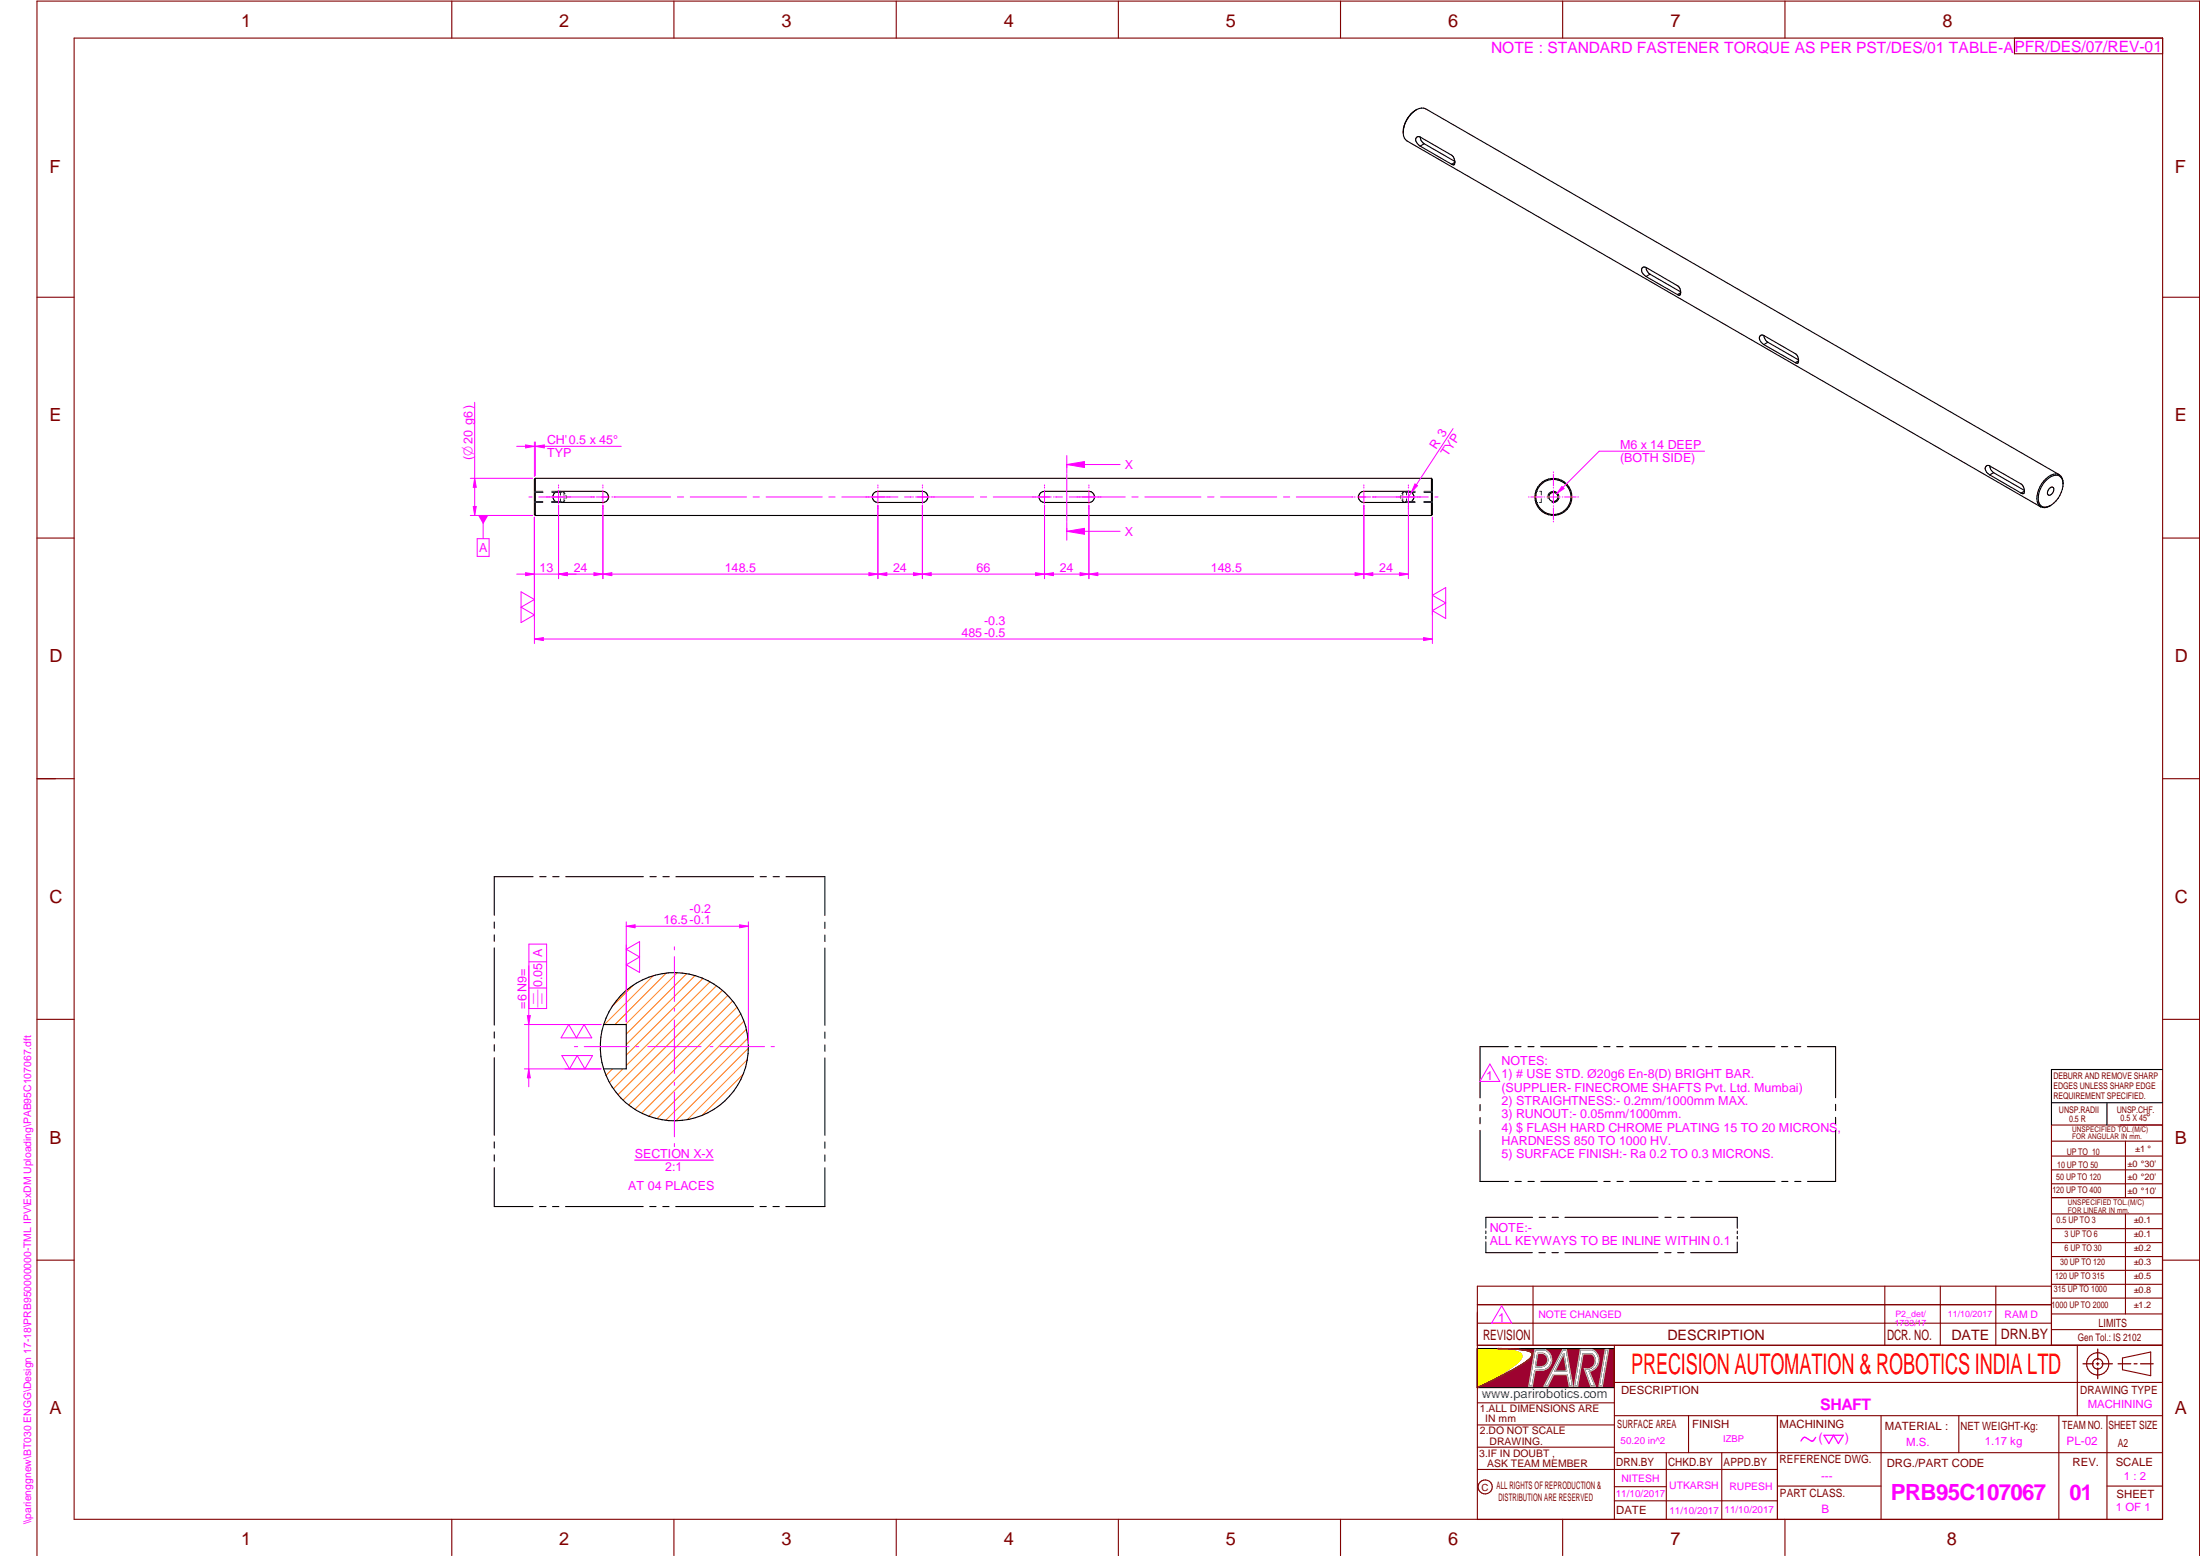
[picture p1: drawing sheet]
<svg xmlns="http://www.w3.org/2000/svg" width="594mm" height="420mm" viewBox="0 0 594 420" stroke-linecap="round" stroke-linejoin="round" font-family="sans-serif">
<g fill="none" stroke="#800000" stroke-width=".3">
<path d="M20 10.3h564v400h-564zM122 .3v10M182 .3v10M242 .3v10M302 .3v10M362 .3v10M422 .3v10M482 .3v10M544 10.3v4.2h40M10 80.3h10M584 80.3h10M10 145.3h10"/>
<path d="M584 145.3h10M10 210.3h10M584 210.3h10M10 275.3h10M584 275.3h10M10 340.3h10M584 340.3h10M122 410.3v9.7M182 410.3v9.7M242 410.3v9.7M302 410.3v9.7M362 410.3v9.7"/>
<path d="M422 410.3v9.7M482 410.3v9.7M10 420v-419.7h584v419.7"/>
</g>
<path d="M414.5 364.5h2.9a2.93 2.93 0 0 1 1.6 3 2.93 2.93 0 0 1-2.2 2.5l-2.3 .1-.7 4.2h-1zM422 364.5h1l1.7 9.8h-1l-.5-3.1h-3.7l-1.5 3.1h-1.1zM426.8 364.4h3.2a3.1 3.1 0 0 1 1.7 3.3 3.1 3.1 0 0 1-2.5 2.6l1.6 4h-1.3l-1.7-4.8a2.22 2.22 0 0 0 2.8-1.1 2.22 2.22 0 0 0-.8-2.8h-2.3l-1.5 8.7h-.9zM433.5 364.4h.9l-1.7 9.9h-.9z" fill="none" stroke="#991b1e" stroke-width=".34"/>
<path d="M415.2 365.5h1.5a1.85 1.85 0 0 1 1.2 2 1.85 1.85 0 0 1-1.7 1.6h-1.6z" fill-rule="evenodd" fill="#990026"/>
<path d="M415.2 365.5h1.5a1.85 1.85 0 0 1 1.2 2 1.85 1.85 0 0 1-1.7 1.6h-1.6z" fill="none" stroke="#991b1e" stroke-width=".34"/>
<path d="M422.3 365.5l.7 4.7h-3.1z" fill="#990026"/>
<path d="M422.3 365.5l.7 4.7h-3.1z" fill="none" stroke="#991b1e" stroke-width=".34"/>
<path d="M404.5 364.2l6.3 .2a3.3 3.3 0 0 1 3 1.2 1.91 1.91 0 0 1-.9 1.5l-4.4 2.8-9.6 4.8 5.5-3.1 3.9-2.5a5.1 5.1 0 0 0 2.6-3l-.4-.7-.7-.4-5.1-.8M414.5 364.5h2.9a2.93 2.93 0 0 1 1.6 3 2.93 2.93 0 0 1-2.2 2.5l-2.3 .1-.7 4.2h-1zM415.2 365.5h1.5a1.85 1.85 0 0 1 1.2 2 1.85 1.85 0 0 1-1.7 1.6h-1.6zM422 364.5h1l1.7 9.8h-1l-.5-3.1h-3.7l-1.5 3.1h-1.1zM422.3 365.5l.7 4.7h-3.1zM426.8 364.4h3.2a3.1 3.1 0 0 1 1.7 3.3 3.1 3.1 0 0 1-2.5 2.6l1.6 4h-1.3l-1.7-4.8a2.22 2.22 0 0 0 2.8-1.1 2.22 2.22 0 0 0-.8-2.8h-2.3l-1.5 8.7h-.9zM433.5 364.4h.9l-1.7 9.9h-.9z" fill="none" stroke="#000" stroke-width=".34"/>
<circle cx="410.8" cy="365.7" r=".17" fill="#000"/>
<path d="M415.2 365.5h1.5a1.85 1.85 0 0 1 1.2 2 1.85 1.85 0 0 1-1.7 1.6h-1.6zM422.3 365.5l.7 4.7h-3.1z" fill="none" stroke="#c0c0c0" stroke-width=".34"/>
<path d="M398.9 364.2h5.8l4.4 .7a1.72 1.72 0 0 1 1.8 1.4l-.7 1.2-2.5 2-8.8 5.2z" fill-rule="evenodd" fill="#ff0"/>
<path d="M410.8 365.7a2.38 2.38 0 0 1-1.3 2.5l-3.6 2.5-7 4" fill="none" stroke="#f1eb1f" stroke-width=".34"/>
<circle cx="410.8" cy="365.7" r=".17" fill="#f1eb1f"/>
<path d="M410.8 365.7l-1-.7-3.3-.6-1.8-.2h-5.8v10.5" fill="none" stroke="#f1eb1f" stroke-width=".34"/>
<path d="M404.5 364.2l3.5 .4 2 .6a1.08 1.08 0 0 1 .6 1.8l-.9 1-1.5 1.2-9.3 5.5" fill="none" stroke="#ff0" stroke-width=".34"/>
<path d="M398.9 364.2v10.5" fill="none" stroke="#000" stroke-width=".34"/>
<path d="M398.9 364.2v10.5" fill="none" stroke="#000" stroke-width=".3"/>
<path d="M404.5 364.2l7.3 .4 1.5 .4 .5 .4v.5l-1.1 1.3-2.9 2-10.9 5.5h37v-10.5zM414.5 364.5h2.9a2.93 2.93 0 0 1 1.6 3 2.93 2.93 0 0 1-2.2 2.5l-2.3 .1-.7 4.2h-1zM426.8 364.4h3.2a3.1 3.1 0 0 1 1.7 3.3 3.1 3.1 0 0 1-2.5 2.6l1.6 4h-1.3l-1.7-4.8a2.22 2.22 0 0 0 2.8-1.1 2.22 2.22 0 0 0-.8-2.8h-2.3l-1.5 8.7h-.9zM433.5 364.4h.9l-1.7 9.9h-.9zM422 364.5h1l1.7 9.8h-1l-.5-3.1h-3.7l-1.5 3.1h-1.1z" fill-rule="evenodd" fill="#990026"/>
<g fill="none" stroke="#000" stroke-width=".3">
<path d="M144.6 129.2l-.3 .2v9.5l.3 .3M144.6 129.2v10M144.6 139.2h241.9M144.6 129.2h241.9M149.9 133l.9-.3h12a1.5 1.5 0 0 1 1.5 1.5 1.5 1.5 0 0 1-1.5 1.5h-12a1.51 1.51 0 0 1-1.4-1 1.51 1.51 0 0 1 .5-1.7zM236.1 133l1-.3h12a1.5 1.5 0 0 1 1.4 1.5 1.5 1.5 0 0 1-1.4 1.5h-12a1.51 1.51 0 0 1-1.5-1 1.51 1.51 0 0 1 .5-1.7zM281.1 133l1-.3h11.9a1.5 1.5 0 0 1 1.5 1.5 1.5 1.5 0 0 1-1.5 1.5h-11.9a1.51 1.51 0 0 1-1.5-1 1.51 1.51 0 0 1 .5-1.7zM367.4 133l.9-.3h12a1.5 1.5 0 0 1 1.5 1.5 1.5 1.5 0 0 1-1.5 1.5h-12a1.51 1.51 0 0 1-1.4-1 1.51 1.51 0 0 1 .5-1.7zM386.5 129.2v10M386.5 129.2l.3 .2v9.5l-.3 .3M554 297.8h29.9M569 297.8v6"/>
<path d="M583.9 288.8h-29.9v15M398.9 364.2h37v10.5h-37"/>
<circle cx="419.5" cy="134.2" r="4.8"/>
<circle cx="419.5" cy="134.2" r="1.24"/>
<circle cx="419.5" cy="134.2" r="5"/>
</g>
<g fill="none" stroke="#991b1e" stroke-width=".34">
<path d="M404.5 364.2l6 .2 2.5 .5a19.5 19.5 0 0 0-5.6-.7zM411.1 368.3l-6.2 3.5M411.1 368.3l-3.3 2-8.9 4.4 5.3-2.6M412 367.7l-.6 .5M412 367.7l-.9 .6M413 364.9l.5 .3M413 364.9l.8 .5M413.3 366.7l-1.3 1M413.6 365.3h.1M413.6 366.3l-.3 .3M413.6 366.2l-1.6 1.5M413.8 365.4v.4"/>
<path d="M413.8 365.4v.2M413.8 365.8l-.2 .5M413.8 365.8l-.2 .4"/>
</g>
<path d="M414.5 364.5h2.9a2.93 2.93 0 0 1 1.6 3 2.93 2.93 0 0 1-2.2 2.5l-2.3 .1-.7 4.2h-1zM422 364.5h1l1.7 9.8h-1l-.5-3.1h-3.7l-1.5 3.1h-1.1zM426.8 364.4h3.2a3.1 3.1 0 0 1 1.7 3.3 3.1 3.1 0 0 1-2.5 2.6l1.6 4h-1.3l-1.7-4.8a2.22 2.22 0 0 0 2.8-1.1 2.22 2.22 0 0 0-.8-2.8h-2.3l-1.5 8.7h-.9zM433.5 364.4h.9l-1.7 9.9h-.9z" fill="none" stroke="#c0c0c0" stroke-width=".34"/>
<g fill="none" stroke="#800000" stroke-width=".3">
<path d="M583.9 291.8v6M554 308.1h29.9M554 312.2h29.9M554 315.9h29.9M554 319.7h29.9M573.9 308.1v15.3M554 323.4h29.9M554 327.8h29.9M554 331.8h29.9M554 335.5h29.9M554 339.3h29.9M573.9 327.8v27"/>
<path d="M398.9 352.3h155.1M398.9 357.3h155.1M414 347.3v16M509 347.3v16M524 347.3v16M538.9 347.3v16M554 347.3h-155.1v63h185v-106.5h-29.9v59.5M554 343h29.9M554 346.8h29.9M554 350.5h29.9M554 354.8h29.9M554 359h29.9"/>
<path d="M398.9 363.3h185M398.9 378.8h37M435.9 373.3h148M435.9 363.3v47M561 363.3v19M573.1 366.7l7.7-1.6v6.4l-7.7-1.6zM398.9 384.8h37M398.9 390.8h37M398.9 396.8h81.1M435.9 392.3h148M435.9 382.3h148M450 392.3v18"/>
<path d="M456 382.3v10M464.9 392.3v18M480 382.3v28M508 382.3v28M528.9 382.3v10M556 382.3v28M569 382.3v28M435.9 405.3h44.1M435.9 401.4h14.1M480 401.3h28M569 401.3h14.9"/>
<circle cx="566.5" cy="368.3" r="3"/>
<circle cx="566.5" cy="368.3" r="1.4"/>
<circle cx="401.1" cy="401.5" r="1.9"/>
</g>
<path d="M562.5 368.3h2.8M566.1 368.3h.7M566.5 364.3v2.9M566.5 368v.6M566.5 369.4v2.9M567.6 368.3h2.8M572 368.3h3.4M576.3 368.3h.8M578 368.3h3.4" fill="none" stroke="#800000" stroke-width=".34"/>
<g fill="none" stroke="#008000" stroke-width=".27">
<path d="M144.3 132.7h2.3M144.3 135.7h2.3M144.3 135.4h2.3M144.3 133h2.3M149 132.7h2.3v1M149 135.4h2.6M149 133h2.6M151.3 134.7v1h-2.3M152 135.4h.3M152 133h.3M152.3 133v.8M152.3 134.6v.8"/>
<path d="M152.3 133l.3 .3M152.5 135l-.2 .4M152.8 133.8l.3 .4-.3 .4M378.3 133.8l-.2 .4 .2 .3M378.6 135l.2 .4M378.8 133v.8M378.8 134.6v.8M378.8 135.4h.3M378.8 133h.3M378.8 133l-.2 .3M379.5 135.4h2.6M379.5 133h2.6"/>
<path d="M379.8 134.7v1h2.3M382.1 132.7h-2.3v.9M384.5 135.4h2.3M384.5 132.7h2.3M384.5 135.7h2.3M384.5 133h2.3M414.7 132.7h.5M414.7 135.7h.5M415.7 132.7h.5v.9M416.2 134.7v1h-.5"/>
</g>
<path d="M418 134.6a1.49 1.49 0 0 1 1.3-1.9 1.49 1.49 0 0 1 1.7 1.6 1.49 1.49 0 0 1-1.9 1.3" fill="none" stroke="#000" stroke-width=".27"/>
<g fill="none" stroke="#f0f" stroke-width=".27">
<path d="M142.8 134.2h.9M144.3 139.7v34.1M145.5 134.2h15.1M150.8 130.9v.3M150.8 131.5v.3M150.8 132.4v3.6M150.8 136.6v.2M150.8 137.2v.2M161 134.2h3.6M162.8 130.9v.3M162.8 131.5v.3M162.8 132.4v3.6"/>
<path d="M162.8 136.6v.2M162.8 137.2v.2M165.2 134.2h.3M165.8 134.2h15.3M182.9 134.2h1.7M186.4 134.2h15.2M203.4 134.2h1.7M206.9 134.2h15.1M223.8 134.2h1.7M227.3 134.2h15.2M237.1 130.9v.3M237.1 131.5v.3"/>
<path d="M237.1 132.4v3.6M237.1 136.6v.2M237.1 137.2v.2M244.3 134.2h1.8M246.4 134.2h.3M247.3 134.2h15.6M249.1 130.9v.3M249.1 131.5v.3M249.1 132.4v3.6M249.1 136.6v.2M249.1 137.2v.2M264.7 134.2h1.7"/>
<path d="M268.2 134.2h15.7M282.1 130.9v.3M282.1 131.5v.3M282.1 132.4v3.6M282.1 136.6v.2M282.1 137.2v.2M284.5 134.2h.2M285 134.2h1.9M288.7 134.2h15.2M294 130.9v.3M294 131.5v.3M294 132.4v3.6"/>
<path d="M294 136.6v.2M294 137.2v.2M305.6 134.2h1.7M309.2 134.2h15.1M326.1 134.2h1.7M329.6 134.2h15.2M346.6 134.2h1.7M350 134.2h15.3M365.7 134.2h.2M366.5 134.2h3.6M368.3 130.9v.3M368.3 131.5v.3"/>
<path d="M368.3 132.4v3.6M368.3 136.6v.2M368.3 137.2v.2M370.5 134.2h15.2M380.3 130.9v.3M380.3 131.5v.3M380.3 132.4v3.6M380.3 136.6v.2M380.3 137.2v.2M386.8 139.7v34.1M387.5 134.2h.8M412.7 134.2h.2"/>
<path d="M413.4 134.2h3.1M416.9 134.2h.2M417.7 134.2h3.6M419.5 127.4v.2M419.5 128.1v3.1M419.5 131.6v.2M419.5 132.4v3.6M419.5 136.6v.1M419.5 137.2v3.1M421.9 134.2h.1M422.5 134.2h3.1M426 134.2h.2"/>
<path d="M419.5 140.7v.2M144.3 172.6l2.4-.4v.8z"/>
</g>
<path d="M144.3 172.6l2.4-.4v.8z" fill="#f0f"/>
<path d="M384.4 172.2l2.4 .4-2.4 .4z" fill="none" stroke="#f0f" stroke-width=".27"/>
<path d="M384.4 172.2l2.4 .4-2.4 .4z" fill="#f0f"/>
<path d="M144.3 139.7v16.6M150.8 136.4v19.9M141.9 154.6l2.4 .4-2.4 .4zM144.3 172.6h242.5" fill="none" stroke="#f0f" stroke-width=".27"/>
<path d="M141.9 154.6l2.4 .4-2.4 .4z" fill="#f0f"/>
<path d="M150.8 155l2.4-.4v.8z" fill="none" stroke="#f0f" stroke-width=".27"/>
<path d="M150.8 155l2.4-.4v.8z" fill="#f0f"/>
<path d="M150.8 136.4v19.9M162.8 136.4v19.9M139.5 155h16.1M150.8 155l2.4-.4v.8z" fill="none" stroke="#f0f" stroke-width=".27"/>
<path d="M150.8 155l2.4-.4v.8z" fill="#f0f"/>
<path d="M160.4 154.6l2.4 .4-2.4 .4z" fill="none" stroke="#f0f" stroke-width=".27"/>
<path d="M160.4 154.6l2.4 .4-2.4 .4z" fill="#f0f"/>
<path d="M162.8 136.4v19.9M237.1 136.4v19.9M150.8 155h12M162.8 155l2.4-.4v.8z" fill="none" stroke="#f0f" stroke-width=".27"/>
<path d="M162.8 155l2.4-.4v.8z" fill="#f0f"/>
<path d="M234.6 154.6l2.5 .4-2.5 .4z" fill="none" stroke="#f0f" stroke-width=".27"/>
<path d="M234.6 154.6l2.5 .4-2.5 .4z" fill="#f0f"/>
<path d="M237.1 136.4v19.9M249.1 136.4v19.9M162.8 155h74.3M237.1 155l2.4-.4v.8z" fill="none" stroke="#f0f" stroke-width=".27"/>
<path d="M237.1 155l2.4-.4v.8z" fill="#f0f"/>
<path d="M246.7 154.6l2.4 .4-2.4 .4z" fill="none" stroke="#f0f" stroke-width=".27"/>
<path d="M246.7 154.6l2.4 .4-2.4 .4z" fill="#f0f"/>
<path d="M249.1 136.4v19.9M282.1 136.4v19.9M237.1 155h12M249.1 155l2.4-.4v.8z" fill="none" stroke="#f0f" stroke-width=".27"/>
<path d="M249.1 155l2.4-.4v.8z" fill="#f0f"/>
<path d="M279.6 154.6l2.5 .4-2.5 .4z" fill="none" stroke="#f0f" stroke-width=".27"/>
<path d="M279.6 154.6l2.5 .4-2.5 .4z" fill="#f0f"/>
<path d="M282.1 136.4v19.9M294 136.4v19.9M249.1 155h33M282.1 155l2.4-.4v.8z" fill="none" stroke="#f0f" stroke-width=".27"/>
<path d="M282.1 155l2.4-.4v.8z" fill="#f0f"/>
<path d="M291.7 154.6l2.3 .4-2.3 .4z" fill="none" stroke="#f0f" stroke-width=".27"/>
<path d="M291.7 154.6l2.3 .4-2.3 .4z" fill="#f0f"/>
<path d="M294 136.4v19.9M368.3 136.4v19.9M282.1 155h11.9M294 155l2.5-.4v.8z" fill="none" stroke="#f0f" stroke-width=".27"/>
<path d="M294 155l2.5-.4v.8z" fill="#f0f"/>
<path d="M365.9 154.6l2.4 .4-2.4 .4z" fill="none" stroke="#f0f" stroke-width=".27"/>
<path d="M365.9 154.6l2.4 .4-2.4 .4z" fill="#f0f"/>
<path d="M368.3 136.4v19.9M380.3 134.9v21.4M294 155h74.3M368.3 155l2.4-.4v.8z" fill="none" stroke="#f0f" stroke-width=".27"/>
<path d="M368.3 155l2.4-.4v.8z" fill="#f0f"/>
<path d="M377.9 154.6l2.4 .4-2.4 .4z" fill="none" stroke="#f0f" stroke-width=".27"/>
<path d="M377.9 154.6l2.4 .4-2.4 .4z" fill="#f0f"/>
<path d="M127 139.2h16.8M127 129.2h16.8M127.8 136.8h.8l-.4 2.4zM368.3 155h12" fill="none" stroke="#f0f" stroke-width=".27"/>
<path d="M127.8 136.8h.8l-.4 2.4z" fill="#f0f"/>
<path d="M128.2 129.2l.4 2.4h-.8z" fill="none" stroke="#f0f" stroke-width=".27"/>
<path d="M128.2 129.2l.4 2.4h-.8z" fill="#f0f"/>
<path d="M128.2 108.6v30.6M144.3 119.3v9.4M144.6 119.3v9.1M141.9 120.1l2.4 .4-2.4 .4z" fill="none" stroke="#f0f" stroke-width=".27"/>
<path d="M141.9 120.1l2.4 .4-2.4 .4z" fill="#f0f"/>
<path d="M144.6 120.5l2.4-.4v.8z" fill="none" stroke="#f0f" stroke-width=".27"/>
<path d="M144.6 120.5l2.4-.4v.8z" fill="#f0f"/>
<path d="M139.5 120.5h28.3M288.1 125.4v2.4M288.1 128.1v12.7M288.1 141.1v2.4h14.4" fill="none" stroke="#f0f" stroke-width=".27"/>
<path d="M490.3 388.1l-.3 .5a.7 .7 0 0 1-1.1 .4l-1.2-.8a1 1 0 0 0-1.4 .9M492.5 387.6h5.2l-1.3 2.2-1.3-2.2-1.2 2.2z" fill="none" stroke="#f0f" stroke-width=".34"/>
<path d="M288.1 143.5l4.8-.8v1.6z" fill="#f0f"/>
<path d="M288.1 125.4h14.4M288.1 143.5l4.8-.8v1.6z" fill="none" stroke="#f0f" stroke-width=".27"/>
<path d="M288.1 125.4l4.8-.8v1.6z" fill="#f0f"/>
<g fill="none" stroke="#f0f" stroke-width=".27">
<path d="M288.1 125.4l4.8-.8v1.6zM288.1 123v2.4M288.1 143.5v2.4M169.1 248.9v27M169.1 250.1l2.4-.4v.8zM182.1 255.7v.8M182.1 258.3v12.1M202.1 248.9v33M182.1 272.2v.8M182.1 275.4v14.5M155.1 282.6h.9M157.8 282.6h12.1"/>
<path d="M171.7 282.6h.8M174.9 282.6h14.4M182.1 292.2v.9M182.1 294.9v12.1M191.7 282.6h.8M194.3 282.6h12.2M208.2 282.6h.9M182.1 308.8v.8"/>
</g>
<g fill="none" stroke="#ff8000" stroke-width=".27">
<path d="M171.1 266l-5.6 5.6M176.4 263.5l-13.2 13.1M179.9 262.8l-13.8 13.8M182.9 262.7l-14 13.9M185.4 262.9l-16.3 16.3M187.7 263.4l-18.6 18.7M189.8 264.2l-20.7 20.7M191.7 265.1l-22.6 22.6M193.5 266.2l-27.9 27.8M195.1 267.4l-28.2 28.2M196.5 268.8l-28.2 28.3M197.8 270.3l-28 28.1"/>
<path d="M199 272l-27.6 27.6M200 273.8l-26.7 26.8M200.9 275.8l-25.7 25.6M201.5 277.9l-24.1 24.1M165.4 288.6l-1.7 1.8M168.2 288.6l-3.6 3.7M200.6 290.2l-11 11M201.8 286.2l-16.2 16.1M202 280.3l-22.2 22.2M202.1 283l-19.6 19.6"/>
</g>
<path d="M163 276.6h6.1v12h-6.1M163 276.6a20.2 20.2 0 0 0 0 12M163 276.6a20 20 0 0 1 30.8-10.2 20 20 0 0 1 0 32.5 20 20 0 0 1-30.8-10.3" fill="none" stroke="#000" stroke-width=".3"/>
<path d="M171.4 313.3h21.2" fill="none" stroke="#f0f" stroke-width=".34"/>
<path d="M169.1 250.1l2.4-.4v.8z" fill="#f0f"/>
<path d="M199.7 249.7l2.4 .4-2.4 .4z" fill="none" stroke="#f0f" stroke-width=".27"/>
<path d="M199.7 249.7l2.4 .4-2.4 .4z" fill="#f0f"/>
<path d="M169.1 250.1h33M141.6 276.6h20.7M141.6 288.6h20.7M142.8 288.6l.4 2.4h-.8z" fill="none" stroke="#f0f" stroke-width=".27"/>
<path d="M142.8 288.6l.4 2.4h-.8z" fill="#f0f"/>
<path d="M142.4 274.2h.8l-.4 2.4z" fill="none" stroke="#f0f" stroke-width=".27"/>
<path d="M142.4 274.2h.8l-.4 2.4z" fill="#f0f"/>
<path d="M431.8 121.8l-11.4 11.5M142.8 259.7h4.8M142.8 254.9h4.8v17.4h-4.8zM169.1 255.1v20.8M169.1 256.3l3.6-2v8.3l-3.6-2.1 3.6-2.1zM142.8 260.8v32.7M142.8 266.8h4.8M152.4 276.6h9.9M153.6 276.6l2.1 3.6 2-3.6 2.1 3.6h-8.3zM151.7 285h8.3l-2.1 3.6-2-3.6-2.1 3.6zM152.6 288.6h9.7" fill="none" stroke="#f0f" stroke-width=".27"/>
<g fill="none" stroke="#000" stroke-width=".3">
<path d="M144 236.7h-10.5v10.4M145.7 236.7h1.8M149.3 236.7h1.7M152.8 236.7h20.9M175.5 236.7h1.7M179 236.7h1.7M182.5 236.7h21M205.3 236.7h1.7M208.8 236.7h1.7M212.3 236.7h10.5v10.5M133.5 249v1.7M133.5 252.4v1.8"/>
<path d="M133.5 255.9v20.9M222.8 249v1.7M222.8 252.5v1.7M222.8 256v20.9M133.5 278.6v1.7M222.8 278.7v1.7M133.5 282.1v1.7M133.5 285.6v20.9M222.8 282.2v1.7M222.8 285.7v20.9M133.5 308.3v1.7M133.5 311.8v1.7"/>
<path d="M133.5 315.3v10.5h10.4M222.8 315.3v10.5h-10.6M222.8 308.4v1.6M222.8 311.9v1.7M145.7 325.8h1.7M149.2 325.8h1.7M152.7 325.8h21M175.5 325.8h1.7M179 325.8h1.7M182.4 325.8h21M205.2 325.8h1.7M208.7 325.8h1.7"/>
</g>
<path d="M421.8 131.4l.6 .5-2 1.4z" fill="#f0f"/>
<path d="M392.4 115.7l-12.1 18.5M382.1 130.7l.7 .4-1.7 1.8zM421.8 131.4l.6 .5-2 1.4zM431.8 121.8h28.5" fill="none" stroke="#f0f" stroke-width=".27"/>
<path d="M382.1 130.7l.7 .4-1.7 1.8z" fill="#f0f"/>
<path d="M130.5 139.2v6.3M144.3 139.7v27.6M386.8 139.7v26.4M140.7 159.8l3.6 2.1-3.6 2.1 3.6 2-3.6 2.1zM386.8 160.7l3.6-2v8.3l-3.6-2.1 3.6-2.1z" fill="none" stroke="#f0f" stroke-width=".27"/>
<path d="M129.1 139.2h2.8l-1.4 2.4z" fill="#f0f"/>
<path d="M129.3 139.2h14.5M128.9 145.5h3.2v4.7h-3.2zM402.3 287.3l2.7 4.7h-5.4zM405.5 352.6l2.7 4.7h-5.4z" fill="none" stroke="#f0f" stroke-width=".27"/>
<g fill="none" stroke="#000" stroke-width=".3">
<path d="M378.9 35.8a6.9 6.9 0 0 1 5-6.6l1.1 .2 171.1 98.8M382 30a6.9 6.9 0 0 0-2.8 7.3l.7 .8 171.1 98.8M382.4 29.6l-.1 .2M383.5 37l8.5 4.9 .5 .6 .4 1.3M383.5 37a.84 .84 0 0 0-1.1 .2 .84 .84 0 0 0 0 1l1.1 1.3M383.5 39.5l8.5 4.9M383.5 37l.2 .8 .9 1M384.6 38.8l8.3 4.8M384.6 38.8l-1.1 .7M392.9 43.8l-.3 .7-.6-.1M392.9 43.8l-.9 .6M444.5 72.2l8.7 5.1 .4 .6 .2 1.1"/>
<path d="M444.5 72.2a.84 .84 0 0 0-1.1 .1 .84 .84 0 0 0 0 1.1l1.1 1.3M444.5 74.7l8.5 4.8M444.5 72.2l.2 .9 .9 .9M445.6 74l-1.1 .7M445.6 74l8.2 4.8M453.8 79l-.2 .7-.6-.2M453.8 79l-.8 .5M476.3 93l-.4-.3a1.35 1.35 0 0 1-.4-2.1h.8l8.7 5 .5 .7 .2 1.1M476.3 93l8.5 4.9M476.3 90.6l.5 1.2 .6 .6M477.4 92.4l8.3 4.8M477.4 92.4l-1.1 .6"/>
<path d="M485.7 97.4l-.2 .6-.7-.1M485.7 97.4l-.9 .5M537.3 125.8l8.5 4.9 .6 .8 .3 1.1M537.3 125.8a.83 .83 0 0 0-1 .2 .83 .83 0 0 0-.1 1l.2 .5 .9 .7M537.3 128.2l8.5 4.9M537.3 125.8l.2 .8 .8 1M538.3 127.6l8.3 4.8M538.3 127.6l-1 .6M546.7 132.6l-.3 .7-.6-.2M546.7 132.6l-.9 .5M552.6 129.7a3.2 3.2 0 0 1 3.5-1.2 3.4 3.4 0 0 1 .5 4.5 5.8 5.8 0 0 1-4.5 3.9 2.1 2.1 0 0 1-1.7-2.6 7.5 7.5 0 0 1 2.2-4.6zM553.3 132a.77 .77 0 0 1 1.2-.3 1.46 1.46 0 0 1-1.4 2 1.15 1.15 0 0 1 .2-1.7z"/>
<path d="M553.8 136.5l-.2 .1a2.62 2.62 0 0 1-2.6 .3M557.1 130.7a2.16 2.16 0 0 0-.8-2.3 2.16 2.16 0 0 0-2.5-.1 7 7 0 0 0-3.5 7.7l.7 .9M399.7 298.2v1.7M407.3 282.6h-7.6v13.9M409.1 282.6h1.7M412.6 282.6h1.7M416 282.6h15.3M433.1 282.6h1.7M436.6 282.6h1.7M440 282.6h15.3M457.1 282.6h1.7M460.6 282.6h1.7"/>
<path d="M464.1 282.6h15.2M481.1 282.6h1.7M484.6 282.6h1.7M488.1 282.6h7.6v13.8M495.7 298.2v1.7M399.7 305.2v13.8h7.6M399.7 301.8v1.6M409.1 319h1.7M412.6 319h1.7M416.1 319h15.2M433.1 319h1.7M436.6 319h1.7"/>
<path d="M440.1 319h15.2M457.1 319h1.7M460.6 319h1.7M464.1 319h15.2M481.1 319h1.7M484.6 319h1.7M495.7 301.7v1.7M495.7 305.2v13.8h-7.6M401.2 332.4v.7M401.2 333.8v.7M401.2 335.3v2.9h12.6M413.8 328.7h-12.6v2.9"/>
<path d="M415.6 338.2h1.7M415.6 328.7h1.7M419.1 338.2h1.7M419.1 328.7h1.7M422.6 338.2h25.1M422.6 328.7h25.2M449.5 338.2h1.7M449.6 328.7h1.7M453 338.2h1.7M453 328.7h1.8M456.6 328.7h12.5v2.9M469.1 335.4v2.8h-12.6"/>
<path d="M469.1 332.4v.7M469.1 333.9v.7"/>
</g>
<text font-size="7.7" fill="#f00" x="440.5" y="371">PRECISION AUTOMATION &amp; ROBOTICS INDIA LTD</text>
<text font-size="6" fill="#f0f" x="510.6" y="405">PRB95C107067</text>
<text font-size="5.9" fill="#f0f" x="558.8" y="405">01</text>
<g font-size="4.9" fill="#800000">
<text x="65.1" y="7.2">1</text>
<text x="151" y="7.2">2</text>
<text x="211.1" y="7.2">3</text>
<text x="271.1" y="7.2">4</text>
<text x="331" y="7.2">5</text>
<text x="391" y="7.2">6</text>
<text x="451.1" y="7.2">7</text>
<text x="524.6" y="7.2">8</text>
<text x="13.3" y="46.6">F</text>
<text x="587.3" y="46.6">F</text>
<text x="13.3" y="113.8">E</text>
<text x="587.3" y="113.8">E</text>
<text x="13.3" y="178.8">D</text>
<text x="587.3" y="178.8">D</text>
<text x="13.3" y="243.8">C</text>
<text x="587.3" y="243.8">C</text>
<text x="13.3" y="308.8">B</text>
<text x="587.3" y="308.8">B</text>
<text x="13.3" y="381.8">A</text>
<text x="587.3" y="381.8">A</text>
<text x="65.1" y="417.2">1</text>
<text x="151" y="417.2">2</text>
<text x="211.1" y="417.2">3</text>
<text x="271.1" y="417.2">4</text>
<text x="331" y="417.2">5</text>
<text x="391" y="417.2">6</text>
<text x="451.1" y="417.2">7</text>
<text x="525.7" y="417.2">8</text>
</g>
<text font-size="4.3" fill="#f0f" x="491.5" y="380.6">SHAFT</text>
<g font-size="4.2" fill="#f0f">
<text x="402.7" y="14.3">NOTE : STANDARD FASTENER TORQUE AS PER PST/DES/01 TABLE-A</text>
<text x="544" y="14">PFR/DES/07/REV-01</text>
</g>
<g font-size="3.9" fill="#800000">
<text x="400.5" y="361.9">REVISION</text>
<text x="450.3" y="362">DESCRIPTION</text>
<text x="509.6" y="361.7">DCR. NO.</text>
<text x="527" y="361.7">DATE</text>
<text x="540.3" y="361.6">DRN.BY</text>
</g>
<text font-size="3.7" fill="#f0f" x="146.4" y="272.1" transform="rotate(-90 146.4 272.1)">d</text>
<text font-size="3.5" fill="#00f" x="400.2" y="377.6">www.parirobotics.com</text>
<g font-size="3.5" fill="#f0f">
<text x="491.1" y="389.5">(</text>
<text x="498.1" y="389.5">)</text>
</g>
<g font-size="3.4" fill="#f0f">
<text x="147.7" y="119.9">CH'0.5 x 45°</text>
<text x="127.6" y="124.3" transform="rotate(-90 127.6 124.3)">(O20 g6)</text>
<text x="147.7" y="123.5">TYP</text>
<text x="387.9" y="121.5" transform="rotate(-57 387.9 121.5)">R 3</text>
<text x="390.9" y="123.5" transform="rotate(-57 390.9 123.5)">TYP</text>
<text x="437.5" y="121.2">M6 x 14 DEEP</text>
<text x="437.5" y="124.8">(BOTH SIDE)</text>
<text x="303.8" y="126.6">X</text>
<text x="129.4" y="149.1">A</text>
<text x="303.8" y="144.7">X</text>
<text x="145.7" y="154.4">13</text>
<text x="154.9" y="154.4">24</text>
<text x="195.7" y="154.4">148.5</text>
<text x="241.2" y="154.4">24</text>
<text x="263.7" y="154.4">66</text>
<text x="286.2" y="154.4">24</text>
<text x="327" y="154.4">148.5</text>
<text x="372.4" y="154.4">24</text>
<text x="259.6" y="172">485-0.5</text>
<text x="265.7" y="168.8">-0.3</text>
<text x="179.2" y="249.5">16.5-0.1</text>
<text x="186.2" y="246.4">-0.2</text>
<text x="146.4" y="266.5" transform="rotate(-90 146.4 266.5)">0.05 A</text>
<text x="142.2" y="272.6" transform="rotate(-90 142.2 272.6)">=6N9=</text>
<text x="405.5" y="287.6">NOTES:</text>
<text x="401.4" y="291.6">1</text>
<text x="405.5" y="291.2">1) # USE STD. Ø20g6 En-8(D) BRIGHT BAR.</text>
<text x="405.5" y="294.8">(SUPPLIER- FINECROME SHAFTS Pvt. Ltd. Mumbai)</text>
<text x="405.5" y="298.4">2) STRAIGHTNESS:- 0.2mm/1000mm MAX.</text>
<text x="405.5" y="302">3) RUNOUT:- 0.05mm/1000mm.</text>
<text x="405.5" y="305.6">4) $ FLASH HARD CHROME PLATING 15 TO 20 MICRONS,</text>
<text x="405.5" y="309.2">HARDNESS 850 TO 1000 HV.</text>
<text x="171.4" y="312.7">SECTION X-X</text>
<text x="179.7" y="316.3">2:1</text>
<text x="405.5" y="312.8">5) SURFACE FINISH:- Ra 0.2 TO 0.3 MICRONS.</text>
<text x="169.7" y="321.3">AT 04 PLACES</text>
<text x="402.3" y="332.6">NOTE:-</text>
<text x="402.3" y="336.2">ALL KEYWAYS TO BE INLINE WITHIN 0.1</text>
<text x="404.6" y="356.9">1</text>
</g>
<g font-size="3.1" fill="#800000">
<text x="579.6" y="302.8">°</text>
<text x="566.7" y="358.2">LIMITS</text>
<text x="437.8" y="376.3">DESCRIPTION</text>
<text x="561.7" y="376.3">DRAWING TYPE</text>
<text x="436.7" y="385.6">SURFACE AREA</text>
<text x="456.9" y="385.6">FINISH</text>
<text x="480.6" y="385.5">MACHINING</text>
<text x="509" y="386.1">MATERIAL :</text>
<text x="529.4" y="386">NET WEIGHT-Kg:</text>
<text x="556.9" y="385.9">TEAM NO.</text>
<text x="569.4" y="385.9">SHEET SIZE</text>
<text x="436.4" y="395.9">DRN.BY</text>
<text x="450.4" y="395.8">CHKD.BY</text>
<text x="465.4" y="396">APPD.BY</text>
<text x="480.6" y="395.1">REFERENCE DWG.</text>
<text x="559.7" y="396">REV.</text>
<text x="571.3" y="395.9">SCALE</text>
<text x="571.9" y="390.7">A2</text>
<text x="509.5" y="396.1">DRG./PART CODE</text>
<text x="480.6" y="404.2">PART CLASS.</text>
<text x="571.5" y="404.4">SHEET</text>
<text x="436.4" y="408.9">DATE</text>
</g>
<g font-size="3.1" fill="#f0f">
<text x="563.8" y="380.3">MACHINING</text>
<text x="514.8" y="390.4">M.S.</text>
<text x="536" y="390.2">1.17 kg</text>
<text x="558" y="390.2">PL-02</text>
<text x="491.8" y="399.6">---</text>
<text x="573.5" y="399.5">1 : 2</text>
<text x="491.9" y="408.6">B</text>
<text x="571.4" y="408.1">1 OF 1</text>
</g>
<g font-size="2.8" fill="#f0f">
<text x="415.4" y="355.9">NOTE CHANGED</text>
<text x="541.3" y="355.9">RAM D</text>
<text x="437.8" y="400.1">NITESH</text>
<text x="450.8" y="402.2">UTKARSH</text>
<text x="467" y="402.3">RUPESH</text>
<text x="8.4" y="411.6" transform="rotate(-90 8.4 411.6)">\\parienggnew\BT030 ENGG\Design 17-18\PRB950000000-TML IPV\ExDM Uploading\PAB95C107067.dft</text>
</g>
<g font-size="2.8" fill="#800000">
<text x="561.1" y="362">Gen Tol.: IS 2102</text>
<text x="399.6" y="381.2">1.ALL DIMENSIONS ARE</text>
<text x="399.6" y="387.3">2.DO NOT SCALE</text>
<text x="401.1" y="384">IN mm</text>
<text x="399.5" y="393.4">3.IF IN DOUBT ,</text>
<text x="402.2" y="390.1">DRAWING.</text>
<text x="401.6" y="396.2">ASK TEAM MEMBER</text>
<text x="404.1" y="402">ALL RIGHTS OF REPRODUCTION &amp;</text>
<text x="404.6" y="405.4">DISTRIBUTION ARE RESERVED</text>
</g>
<g font-size="2.7" fill="#f0f">
<text x="437.6" y="389.8">50.20 in^2</text>
<text x="436.3" y="404.3">11/10/2017</text>
<text x="450.8" y="408.7">11/10/2017</text>
<text x="465.7" y="408.5">11/10/2017</text>
</g>
<text font-size="2.7" fill="#800000" x="400.1" y="402.5">C</text>
<g font-size="2.5" fill="#800000">
<text x="554.5" y="291.3">DEBURR AND REMOVE SHARP</text>
<text x="554.5" y="294">EDGES UNLESS SHARP EDGE</text>
<text x="554.5" y="296.8">REQUIREMENT SPECIFIED.</text>
<text x="556" y="300.6">UNSP.RADII</text>
<text x="558.7" y="302.9">0.5 R</text>
<text x="571.6" y="300.4">UNSP.CHF.</text>
<text x="572.6" y="302.7">0.5 X 45</text>
<text x="558.1" y="311.9">UP TO 10</text>
<text x="576.6" y="311">±1 °</text>
<text x="555.5" y="315.3">10 UP TO 50</text>
<text x="574.5" y="315.2">±0 °30'</text>
<text x="554.2" y="322.2">120 UP TO 400</text>
<text x="555.2" y="318.7">50 UP TO 120</text>
<text x="574.5" y="318.6">±0 °20'</text>
<text x="574.5" y="322.5">±0 °10'</text>
<text x="555.4" y="330.2">0.5 UP TO 3</text>
<text x="557.5" y="334">3 UP TO 6</text>
<text x="576.2" y="330.3">±0.1</text>
<text x="576.2" y="334.1">±0.1</text>
<text x="556.3" y="341.5">30 UP TO 120</text>
<text x="557.5" y="337.7">6 UP TO 30</text>
<text x="576.2" y="337.8">±0.2</text>
<text x="576.2" y="341.5">±0.3</text>
<text x="555" y="345.3">120 UP TO 315</text>
<text x="576.2" y="345.3">±0.5</text>
<text x="554" y="353.3">1000 UP TO 2000</text>
<text x="554.6" y="349">315 UP TO 1000</text>
<text x="576.2" y="349.1">±0.8</text>
<text x="576.2" y="353.3">±1.2</text>
</g>
<text font-size="2.5" fill="#f0f" x="465.3" y="389.4">IZBP</text>
<g font-size="2.4" fill="#f0f">
<text x="511.6" y="358.1">1733/17</text>
<text x="511.8" y="355.5">P2_det/</text>
<text x="526" y="355.6">11/10/2017</text>
</g>
<g font-size="2.1" fill="#800000">
<text x="559.6" y="305.6">UNSPECIFIED TOL.(M/C)</text>
<text x="559.6" y="307.7">FOR ANGULAR IN mm.</text>
<text x="558.4" y="325.3">UNSPECIFIED TOL.(M/C)</text>
<text x="558.4" y="327.4">FOR LINEAR IN mm.</text>
</g>
</svg>
